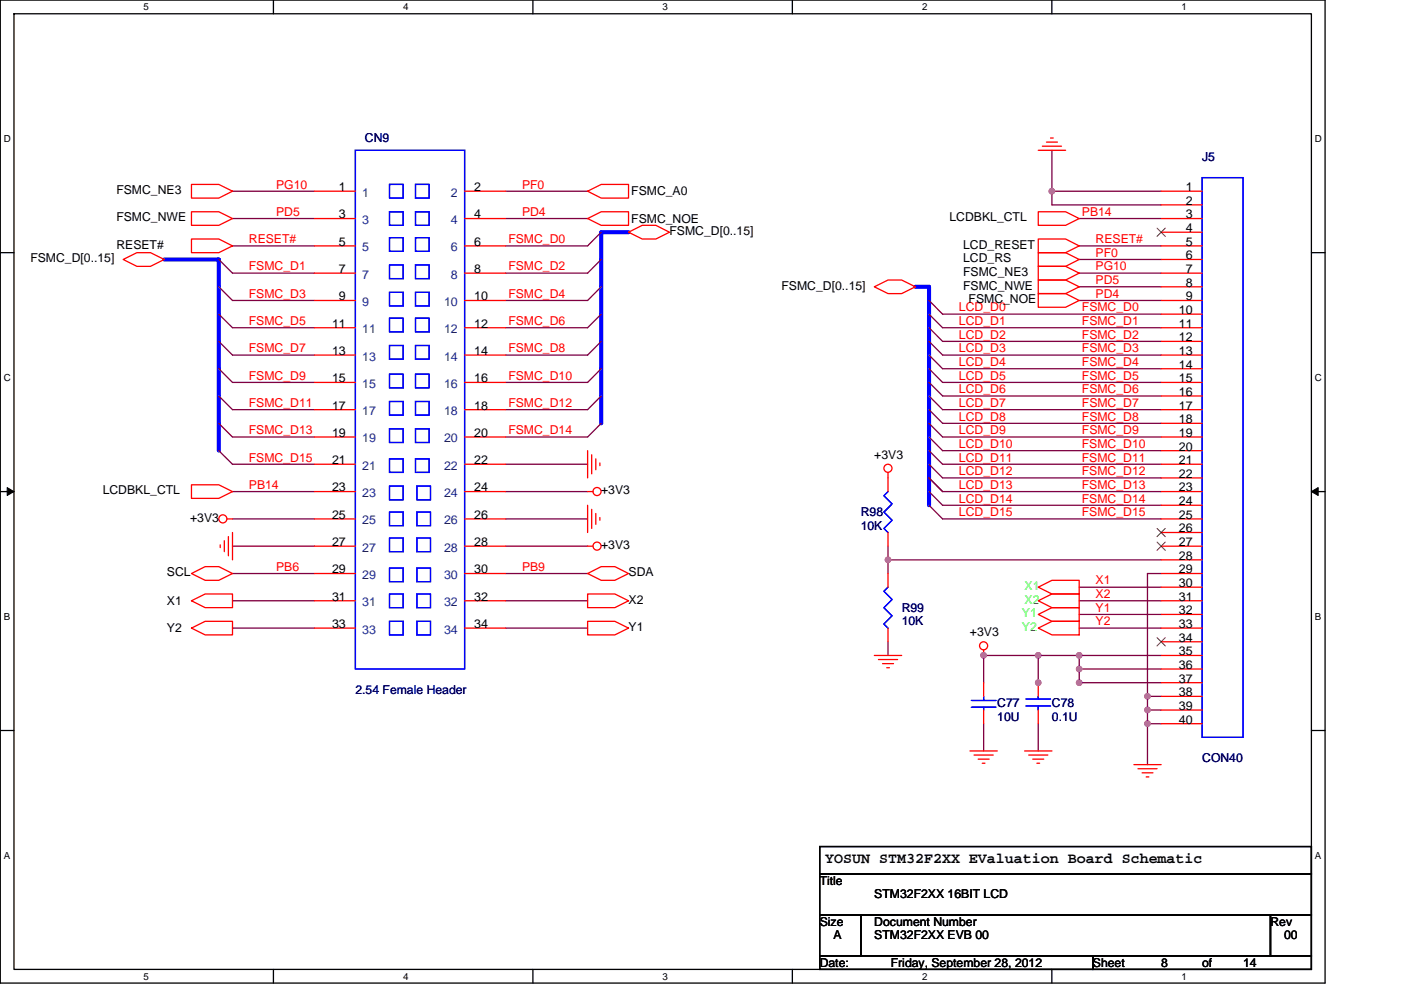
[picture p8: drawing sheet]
<svg xmlns="http://www.w3.org/2000/svg" width="297mm" height="210mm" viewBox="0 0 297 210" stroke-linecap="round" stroke-linejoin="round" font-family="sans-serif">
<path d="M.1 0h280.8v208.5h-280.8zM3 2.9h275v202.7h-275z" fill="none" stroke="#000" stroke-width=".28"/>
<g fill="#fff">
<path d="M30.5 .3h1.1v2.3h-1.1z"/>
<path d="M30.5 205.9h1.1v2.3h-1.1z"/>
</g>
<path d="M58 0v2.9M58 205.6v2.9" fill="none" stroke="#000" stroke-width=".28"/>
<g fill="#fff">
<path d="M85.5 .3h1.1v2.3h-1.1z"/>
<path d="M85.5 205.9h1.1v2.3h-1.1z"/>
</g>
<path d="M113 0v2.9M113 205.6v2.9" fill="none" stroke="#000" stroke-width=".28"/>
<g fill="#fff">
<path d="M140.5 .3h1.1v2.3h-1.1z"/>
<path d="M140.5 205.9h1.1v2.3h-1.1z"/>
</g>
<path d="M168 0v2.9M168 205.6v2.9" fill="none" stroke="#000" stroke-width=".28"/>
<g fill="#fff">
<path d="M195.5 .3h1.2v2.3h-1.2z"/>
<path d="M195.5 205.9h1.2v2.3h-1.2z"/>
</g>
<path d="M223 0v2.9M223 205.6v2.9" fill="none" stroke="#000" stroke-width=".28"/>
<g fill="#fff">
<path d="M250.5 .3h1.2v2.3h-1.2z"/>
<path d="M250.5 205.9h1.2v2.3h-1.2z"/>
<path d="M.8 28.3h1.5v2.3h-1.5z"/>
<path d="M278.8 28.3h1.5v2.3h-1.5z"/>
<path d="M.8 78.9h1.5v2.3h-1.5z"/>
<path d="M278.8 78.9h1.5v2.3h-1.5z"/>
</g>
<path d="M.1 53.6h2.9M278 53.6h2.9" fill="none" stroke="#000" stroke-width=".28"/>
<g fill="#fff">
<path d="M.8 129.6h1.4v2.3h-1.4z"/>
<path d="M278.8 129.6h1.4v2.3h-1.4z"/>
</g>
<path d="M.1 104.3h2.9M278 104.3h2.9" fill="none" stroke="#000" stroke-width=".28"/>
<path d="M1.5 103.4l1.5 .9-1.5 .8zM278 104.3l1.5-.9v1.7z" fill="#000" stroke="#000" stroke-width=".21"/>
<g fill="#fff">
<path d="M.8 180.3h1.4v2.3h-1.4z"/>
<path d="M278.8 180.3h1.4v2.3h-1.4z"/>
</g>
<path d="M.1 154.9h2.9M278 154.9h2.9M173.8 179.6h104.2v5.7h-104.2zM173.8 194h8.7v8.7h-8.7zM173.8 185.3h104.2v8.7h-104.2zM182.5 194h86.9v8.7h-86.9zM269.4 194h8.6v8.7h-8.6zM173.8 202.7h57.9v2.9h-57.9zM231.7 202.7h46.3v2.9h-46.3z" fill="none" stroke="#000" stroke-width=".28"/>
<g fill="none" stroke="#800040" stroke-width=".28">
<path d="M223 31.9v11.6h23.2M46.4 55l2.9 2.9h17.4M49.3 40.6h17.4M49.3 46.4h17.4M49.3 52.2h17.4M107.2 40.6h17.4M107.2 46.4h17.4M127.5 49.3l-2.9 2.9h-17.4M127.5 55l-2.9 2.9h-17.4M223 40.6h23.2M228.8 46.4h17.4M228.8 52.2h17.4"/>
<path d="M228.8 55h17.4M228.8 57.9h17.4M46.4 60.8l2.9 2.9h17.4M46.4 66.6l2.9 2.9h17.4M46.4 72.4l2.9 2.9h17.4M46.4 78.2l2.9 2.9h17.4M127.5 60.8l-2.9 2.9h-17.4M127.5 66.6l-2.9 2.9h-17.4M127.5 72.4l-2.9 2.9h-17.4M127.5 78.2l-2.9 2.9h-17.4M197 63.7l2.9 2.9h46.3M197 69.5l2.9 2.9h46.3"/>
<path d="M197 66.6l2.9 2.9h46.3M197 72.4l2.9 2.9h46.3M197 75.3l2.9 2.9h46.3M197 78.2l2.9 2.9h46.3M228.8 60.8h17.4M228.8 63.7h17.4M46.4 84l2.9 2.9h17.4M46.4 89.8l2.9 2.9h17.4M46.4 95.6l2.9 2.9h17.4M107.2 98.5h17.4M127.5 89.8l-2.9 2.9h-17.4M127.5 84l-2.9 2.9h-17.4"/>
<path d="M197 81.1l2.9 2.9h46.3M197 84l2.9 2.9h46.3M197 86.9l2.9 2.9h46.3M197 89.8l2.9 2.9h46.3M197 92.7l2.9 2.9h46.3M197 95.6l2.9 2.9h46.3M197 98.5l2.9 2.9h46.3M49.3 104.3h17.4M49.3 115.8h17.4M49.3 110.1h17.4M107.2 104.3h17.4M107.2 110.1h17.4"/>
<path d="M107.2 115.8h17.4M188.3 115.8v2.9M188.3 118.7v2.9M188.3 118.7h57.9M197 101.4l2.9 2.9h46.3M197 104.3l2.9 2.9h46.3M197 107.2l2.9 2.9h46.3M49.3 121.6h17.4M49.3 127.4h17.4M49.3 133.2h17.4M107.2 121.6h17.4M107.2 127.4h17.4"/>
<path d="M107.2 133.2h17.4M188.3 136.1v2.9M220.1 139v5.8M220.1 139h8.7M220.1 139h-11.5v5.8M228.8 124.5h17.4M228.8 127.4h17.4M228.8 130.3h17.4M228.8 133.2h17.4M228.8 139h17.4M228.8 139v2.9M246.2 121.6h-2.9v26.1"/>
<path d="M208.6 153.5v5.8M220.1 153.5v5.8M228.8 141.9h17.4M228.8 141.9v2.9h17.4M243.3 153.5v8.7M243.3 147.7h2.9M243.3 150.6h2.9M243.3 153.5h2.9M243.3 150.6v2.9M243.3 147.7v2.9"/>
</g>
<path d="M34.8 55h11.6v40.6M133.3 49.3h-5.8v40.5M194.1 60.8h2.9v46.4" fill="none" stroke="#00f" stroke-width=".87"/>
<g fill="#f0f" stroke="#f0f" stroke-width=".28">
<circle cx="223" cy="40.6" r=".57"/>
<circle cx="188.3" cy="118.7" r=".57"/>
<circle cx="228.8" cy="141.9" r=".57"/>
<circle cx="228.8" cy="144.8" r=".57"/>
<circle cx="243.3" cy="153.5" r=".57"/>
<circle cx="243.3" cy="150.6" r=".57"/>
<circle cx="243.3" cy="147.7" r=".57"/>
<circle cx="220.1" cy="139" r=".57"/>
<circle cx="208.5" cy="139" r=".57"/>
<circle cx="228.8" cy="139" r=".57"/>
<circle cx="220.1" cy="144.8" r=".57"/>
</g>
<g fill="none" stroke="#f00" stroke-width=".28">
<path d="M40.6 39.1h5.8l2.9 1.5-2.9 1.4h-5.8zM220.1 31.9h5.8M221 31h4.1M221.9 30.1h2.3M222.7 29.3h.6M26.1 55l2.9-1.4h2.9l2.9 1.4-2.9 1.5h-2.9zM40.6 44.9h5.8l2.9 1.5-2.9 1.4h-5.8zM40.6 50.7h5.8l2.9 1.5-2.9 1.4h-5.8zM66.7 40.6h8.7M66.7 46.4h8.7M66.7 52.2h8.7M66.7 57.9h8.7"/>
<path d="M98.5 40.6h8.7M98.5 46.4h8.7M98.5 52.2h8.7M98.5 57.9h8.7M124.6 40.6l2.9-1.5h5.8v2.9h-5.8zM124.6 46.4l2.9-1.5h5.8v2.9h-5.8zM133.3 49.3l2.9-1.5h2.9l2.8 1.5-2.8 1.4h-2.9zM220.1 44.9h5.8l2.9 1.5-2.9 1.4h-5.8zM220.1 50.7h5.8l2.9 1.5-2.9 1.4h-5.8zM220.1 53.6h5.8l2.9 1.4-2.9 1.5h-5.8zM220.1 59.4h5.8l2.9 1.4-2.9 1.5h-5.8zM220.1 56.5h5.8l2.9 1.4-2.9 1.5h-5.8z"/>
<path d="M246.2 40.6h8.7M246.2 43.5h8.7M246.2 46.4h8.7M246.2 49.3h8.7M246.2 52.2h8.7M246.2 55h8.7M246.2 57.9h8.7M66.7 63.7h8.7M66.7 69.5h8.7M66.7 75.3h8.7M98.5 63.7h8.7M98.5 69.5h8.7"/>
<path d="M98.5 75.3h8.7M185.4 60.8l2.9-1.4h2.9l2.9 1.4-2.9 1.5h-2.9zM220.1 62.3h5.8l2.9 1.4-2.9 1.5h-5.8zM246.2 60.8h8.7M246.2 63.7h8.7M246.2 66.6h8.7M246.2 69.5h8.7M246.2 72.4h8.7M246.2 75.3h8.7M246.2 78.2h8.7M66.7 81.1h8.7M66.7 86.9h8.7"/>
<path d="M66.7 92.7h8.7M66.7 98.5h8.7M98.5 81.1h8.7M98.5 86.9h8.7M98.5 92.7h8.7M98.5 98.5h8.7M124.6 95.6v5.8M125.5 96.5v4M126.3 97.3v2.3M127.2 98.2v.6M246.2 81.1h8.7M246.2 84h8.7"/>
<path d="M246.2 86.9h8.7M246.2 89.8h8.7M246.2 92.7h8.7M246.2 95.6h8.7M246.2 98.5h8.7M40.6 102.8h5.8l2.9 1.5-2.9 1.4h-5.8zM46.7 115.6v.5M47.6 114.7v2.3M48.1 110.1h1.2M48.4 113.8v4.1M49.3 112.9v5.8M66.7 104.3h8.7"/>
<path d="M66.7 110.1h8.7M66.7 115.8h8.7M98.5 104.3h8.7M98.5 110.1h8.7M98.5 115.8h8.7M124.6 115.8h1.1M124.6 104.3h1.1M124.6 107.2v5.7M125.5 108v4.1M126.3 108.9v2.3M127.2 109.8v.5M188.3 112.9v2.9"/>
<path d="M188.3 100.2v4.1M246.2 101.4h8.7M246.2 104.3h8.7M246.2 107.2h8.7M246.2 110.1h8.7M246.2 112.9h8.7M246.2 115.8h8.7M246.2 118.7h8.7M40.6 127.4l2.9-1.4h5.8v2.9h-5.8zM40.6 133.2l2.9-1.4h5.8v2.9h-5.8zM40.6 121.6l2.9-1.4h2.9l2.9 1.4-2.9 1.5h-2.9zM66.7 121.6h8.7"/>
<path d="M66.7 127.4h8.7M66.7 133.2h8.7M98.5 121.6h8.7M98.5 127.4h8.7M98.5 133.2h8.7M124.6 121.6l2.9-1.4h2.9l2.9 1.4-2.9 1.5h-2.9zM124.6 126h5.8l2.9 1.4-2.9 1.5h-5.8zM124.6 131.8h5.8l2.9 1.4-2.9 1.5h-5.8zM185.4 139h5.8M186.2 139.9h4.1M188.3 121.6v2.9M188.3 133.2v2.9"/>
<path d="M208.6 137.9v1.1M220.1 124.5l2.9-1.4h5.8v2.9h-5.8zM220.1 127.4l2.9-1.4h5.8v2.9h-5.8zM220.1 130.3l2.9-1.4h5.8v2.9h-5.8zM220.1 133.2l2.9-1.4h5.8v2.9h-5.8zM246.2 121.6h8.7M246.2 124.5h8.7M246.2 127.4h8.7M246.2 130.3h8.7M246.2 133.2h8.7M246.2 136.1h8.7M246.2 139h8.7"/>
<path d="M187.1 140.8h2.3M188 141.6h.6M205.7 159.3h5.8M208.6 144.8v2.9M208.6 150.6v2.9M217.2 159.3h5.8M220.1 144.8v2.9M220.1 150.6v2.9M246.2 141.9h8.7M246.2 144.8h8.7M246.2 147.7h8.7M246.2 150.6h8.7"/>
<path d="M246.2 153.5h8.7M206.5 160.1h4.1M207.4 161h2.3M208.3 161.9h.5M218.1 160.1h4.1M219 161h2.3M219.8 161.9h.6M240.4 162.2h5.8M241.3 163h4M242.1 163.9h2.4M243 164.8h.6"/>
<circle cx="188.3" cy="99.3" r=".86"/>
<circle cx="47.3" cy="110.1" r=".86"/>
<circle cx="126.6" cy="115.8" r=".86"/>
<circle cx="126.6" cy="104.3" r=".86"/>
<circle cx="208.5" cy="137" r=".86"/>
</g>
<g fill="none" stroke="#00f" stroke-width=".28">
<path d="M75.4 31.9h23.1v110h-23.1zM82.6 39.1h2.9v2.9h-2.9zM88.1 39.1h2.9v2.9h-2.9zM254.9 37.7h8.7v118.7h-8.7zM82.6 44.9h2.9v2.9h-2.9zM82.6 50.4h2.9v2.9h-2.9zM82.6 56.2h2.9v2.9h-2.9zM88.1 44.9h2.9v2.9h-2.9zM88.1 50.4h2.9v2.9h-2.9zM88.1 56.2h2.9v2.9h-2.9zM82.6 62h2.9v2.9h-2.9zM82.6 67.5h2.9v2.9h-2.9z"/>
<path d="M82.6 73.3h2.9v2.9h-2.9zM82.6 79.4h2.9v2.9h-2.9zM88.1 62h2.9v2.9h-2.9zM88.1 67.5h2.9v2.9h-2.9zM88.1 73.3h2.9v2.9h-2.9zM88.1 79.4h2.9v2.9h-2.9zM82.6 85.2h2.9v2.9h-2.9zM82.6 91h2.9v2.9h-2.9zM82.6 97.3h2.9v2.9h-2.9zM88.1 85.2h2.9v2.9h-2.9zM88.1 91h2.9v2.9h-2.9zM88.1 97.3h2.9v2.9h-2.9z"/>
<path d="M82.6 103.1h2.9v2.9h-2.9zM82.6 108.6h2.9v2.9h-2.9zM82.6 114.1h2.9v2.9h-2.9zM88.4 103.1h2.9v2.9h-2.9zM88.4 108.6h2.9v2.9h-2.9zM88.4 114.1h2.9v2.9h-2.9zM188.3 104.3l-.9 .8 1.7 1.8-1.7 1.7 1.7 1.7-1.7 1.8 .9 .8M82.6 120.5h2.9v2.9h-2.9zM82.6 126h2.9v2.9h-2.9zM82.6 131.8h2.9v2.9h-2.9zM88.4 120.5h2.9v2.9h-2.9zM88.4 126h2.9v2.9h-2.9z"/>
<path d="M88.4 131.8h2.9v2.9h-2.9zM188.3 124.5l-.9 .9 1.7 1.7-1.7 1.8 1.7 1.7-1.7 1.8 .9 .8M205.9 148.6h5.3M205.9 150h5.3M208.6 150v.6M208.6 147.7v.9M217.5 149.7h5.2M217.5 148.3h5.2M220.1 147.7v.6M220.1 149.7v.9"/>
</g>
<path d="M245.3 48.4l1.8 1.7M247.1 48.4l-1.8 1.7M245.3 112.1l1.8 1.7M245.3 115l1.8 1.7M247.1 112.1l-1.8 1.7M247.1 115l-1.8 1.7M245.3 135.3l1.8 1.7M247.1 135.3l-1.8 1.7" fill="none" stroke="#804000" stroke-width=".21"/>
<text font-size="3.2" x="175" y="183.1">YOSUN STM32F2XX EValuation Board Schematic</text>
<g font-size="2.6" fill="#000080">
<text x="77.4" y="30.1">CN9</text>
<text x="254.9" y="34.2">J5</text>
<text x="182.5" y="109.5">R98</text>
<text x="182.5" y="112.4">10K</text>
<text x="191.2" y="129.8">R99</text>
<text x="191.2" y="132.7">10K</text>
<text x="75.4" y="147.1">2.54 Female Header</text>
<text x="211.5" y="150">C77</text>
<text x="211.5" y="152.9">10U</text>
<text x="223" y="150">C78</text>
<text x="223" y="152.9">0.1U</text>
<text x="254.9" y="161.6">CON40</text>
</g>
<g font-size="2.6">
<text x="24.7" y="41.1">FSMC_NE3</text>
<text x="71.9" y="40.5">1</text>
<text x="100.5" y="40.5">2</text>
<text x="133.8" y="41.4">FSMC_A0</text>
<text x="251.4" y="40.5">1</text>
<text x="24.7" y="46.9">FSMC_NWE</text>
<text x="71.9" y="46.3">3</text>
<text x="100.5" y="46.3">4</text>
<text x="133.8" y="47.2">FSMC_NOE</text>
<text x="201.3" y="46.9">LCDBKL_CTL</text>
<text x="251.4" y="43.4">2</text>
<text x="251.4" y="46.3">3</text>
<text x="24.7" y="52.7">RESET#</text>
<text x="71.9" y="52.1">5</text>
<text x="100.5" y="52.1">6</text>
<text x="141.9" y="49.8">FSMC_D[0..15]</text>
<text x="204.2" y="52.7">LCD_RESET</text>
<text x="251.4" y="49.2">4</text>
<text x="251.4" y="52.1">5</text>
<text x="6.4" y="55.6">FSMC_D[0..15]</text>
<text x="71.9" y="57.9">7</text>
<text x="100.5" y="57.9">8</text>
<text x="204.2" y="55.6">LCD_RS</text>
<text x="204.2" y="58.5">FSMC_NE3</text>
<text x="251.4" y="55">6</text>
<text x="251.4" y="57.9">7</text>
<text x="71.9" y="63.7">9</text>
<text x="100.5" y="63.7">10</text>
<text x="165.7" y="61.4">FSMC_D[0..15]</text>
<text x="204.2" y="61.4">FSMC_NWE</text>
<text x="205.4" y="64.3">FSMC_NOE</text>
<text x="251.4" y="60.8">8</text>
<text x="251.4" y="63.7">9</text>
<text x="70.4" y="69.5">11</text>
<text x="100.5" y="69.5">12</text>
<text x="249.9" y="66.6">10</text>
<text x="249.9" y="69.5">11</text>
<text x="70.4" y="75.3">13</text>
<text x="100.5" y="75.3">14</text>
<text x="249.9" y="72.4">12</text>
<text x="249.9" y="75.3">13</text>
<text x="70.4" y="81.1">15</text>
<text x="100.5" y="81.1">16</text>
<text x="249.9" y="78.2">14</text>
<text x="249.9" y="81.1">15</text>
<text x="249.9" y="84">16</text>
<text x="70.4" y="86.9">17</text>
<text x="100.5" y="86.9">18</text>
<text x="249.9" y="86.9">17</text>
<text x="249.9" y="89.8">18</text>
<text x="70.4" y="92.7">19</text>
<text x="100.5" y="92.7">20</text>
<text x="249.9" y="92.7">19</text>
<text x="249.9" y="95.6">20</text>
<text x="70.4" y="98.4">21</text>
<text x="100.5" y="98.4">22</text>
<text x="185.4" y="97.3">+3V3</text>
<text x="249.9" y="98.4">21</text>
<text x="249.9" y="101.3">22</text>
<text x="21.8" y="104.9">LCDBKL_CTL</text>
<text x="70.4" y="104.2">23</text>
<text x="100.5" y="104.2">24</text>
<text x="127.5" y="104.9">+3V3</text>
<text x="249.9" y="104.2">23</text>
<text x="249.9" y="107.1">24</text>
<text x="40.3" y="110.7">+3V3</text>
<text x="70.4" y="110">25</text>
<text x="100.5" y="110">26</text>
<text x="249.9" y="110">25</text>
<text x="249.9" y="112.9">26</text>
<text x="70.4" y="115.8">27</text>
<text x="100.5" y="115.8">28</text>
<text x="127.5" y="116.4">+3V3</text>
<text x="249.9" y="115.8">27</text>
<text x="249.9" y="118.7">28</text>
<text x="35.4" y="122.2">SCL</text>
<text x="70.4" y="121.6">29</text>
<text x="100.5" y="121.6">30</text>
<text x="133.3" y="122.2">SDA</text>
<text x="249.9" y="121.6">29</text>
<text x="249.9" y="124.5">30</text>
<text x="35.4" y="128.3">X1</text>
<text x="70.4" y="127.4">31</text>
<text x="100.5" y="127.4">32</text>
<text x="133.3" y="128">X2</text>
<text x="249.9" y="127.4">31</text>
<text x="249.9" y="130.3">32</text>
<text x="35.4" y="134.1">Y2</text>
<text x="70.4" y="133.2">33</text>
<text x="100.5" y="133.2">34</text>
<text x="133.3" y="133.8">Y1</text>
<text x="205.7" y="135">+3V3</text>
<text x="249.9" y="133.2">33</text>
<text x="249.9" y="136.1">34</text>
<text x="249.9" y="139">35</text>
<text x="249.9" y="141.9">36</text>
<text x="249.9" y="144.8">37</text>
<text x="249.9" y="147.7">38</text>
<text x="249.9" y="150.6">39</text>
<text x="249.9" y="153.5">40</text>
<text x="173.8" y="187.7">Title</text>
<text x="185.4" y="190.6">STM32F2XX 16BIT LCD</text>
<text x="173.8" y="196.4">Size</text>
<text x="185.4" y="196.4">Document Number</text>
<text x="269.4" y="196.4">Rev</text>
<text x="176.7" y="199.3">A</text>
<text x="185.4" y="199.3">STM32F2XX EVB 00</text>
<text x="272.2" y="199.3">00</text>
<text x="173.8" y="205">Date:</text>
<text x="188.9" y="205">Friday, September 28, 2012</text>
<text x="231.7" y="205">Sheet</text>
<text x="246.2" y="205">8</text>
<text x="254.9" y="205">of</text>
<text x="263.6" y="205">14</text>
</g>
<g font-size="2.6" fill="#f00">
<text x="58.5" y="40">PG10</text>
<text x="110.7" y="40">PF0</text>
<text x="58.5" y="45.8">PD5</text>
<text x="110.7" y="45.8">PD4</text>
<text x="229.4" y="45.8">PB14</text>
<text x="52.8" y="51.6">RESET#</text>
<text x="107.8" y="51.6">FSMC_D0</text>
<text x="232.3" y="51.6">RESET#</text>
<text x="52.8" y="57.4">FSMC_D1</text>
<text x="107.8" y="57.4">FSMC_D2</text>
<text x="232.3" y="54.5">PF0</text>
<text x="232.3" y="57.4">PG10</text>
<text x="52.8" y="63.2">FSMC_D3</text>
<text x="107.8" y="63.2">FSMC_D4</text>
<text x="232.3" y="60.3">PD5</text>
<text x="232.3" y="63.2">PD4</text>
<text x="52.8" y="68.9">FSMC_D5</text>
<text x="107.8" y="68.9">FSMC_D6</text>
<text x="203.3" y="66.1">LCD_D0</text>
<text x="203.3" y="71.8">LCD_D2</text>
<text x="203.3" y="68.9">LCD_D1</text>
<text x="229.4" y="66.1">FSMC_D0</text>
<text x="229.4" y="71.8">FSMC_D2</text>
<text x="229.4" y="68.9">FSMC_D1</text>
<text x="52.8" y="74.7">FSMC_D7</text>
<text x="107.8" y="74.7">FSMC_D8</text>
<text x="203.3" y="74.7">LCD_D3</text>
<text x="203.3" y="77.6">LCD_D4</text>
<text x="229.4" y="74.7">FSMC_D3</text>
<text x="229.4" y="77.6">FSMC_D4</text>
<text x="52.8" y="80.5">FSMC_D9</text>
<text x="107.8" y="80.5">FSMC_D10</text>
<text x="203.3" y="80.5">LCD_D5</text>
<text x="203.3" y="83.4">LCD_D6</text>
<text x="229.4" y="80.5">FSMC_D5</text>
<text x="229.4" y="83.4">FSMC_D6</text>
<text x="52.8" y="86.3">FSMC_D11</text>
<text x="107.8" y="86.3">FSMC_D12</text>
<text x="203.3" y="86.3">LCD_D7</text>
<text x="203.3" y="89.2">LCD_D8</text>
<text x="229.4" y="86.3">FSMC_D7</text>
<text x="229.4" y="89.2">FSMC_D8</text>
<text x="52.8" y="92.1">FSMC_D13</text>
<text x="107.8" y="92.1">FSMC_D14</text>
<text x="203.3" y="92.1">LCD_D9</text>
<text x="203.3" y="95">LCD_D10</text>
<text x="229.4" y="95">FSMC_D10</text>
<text x="229.4" y="92.1">FSMC_D9</text>
<text x="52.8" y="97.9">FSMC_D15</text>
<text x="203.3" y="97.9">LCD_D11</text>
<text x="203.3" y="100.8">LCD_D12</text>
<text x="229.4" y="97.9">FSMC_D11</text>
<text x="229.4" y="100.8">FSMC_D12</text>
<text x="52.8" y="103.7">PB14</text>
<text x="203.3" y="103.7">LCD_D13</text>
<text x="203.3" y="106.6">LCD_D14</text>
<text x="229.4" y="103.7">FSMC_D13</text>
<text x="229.4" y="106.6">FSMC_D14</text>
<text x="203.3" y="109.5">LCD_D15</text>
<text x="229.4" y="109.5">FSMC_D15</text>
<text x="58.5" y="121.1">PB6</text>
<text x="110.7" y="121.1">PB9</text>
<text x="232.3" y="124">X1</text>
<text x="232.3" y="126.9">X2</text>
<text x="232.3" y="129.8">Y1</text>
<text x="232.3" y="132.7">Y2</text>
</g>
<g font-size="2.6" fill="#004080">
<text x="76.8" y="41.7">1</text>
<text x="95.6" y="41.7">2</text>
<text x="76.8" y="47.5">3</text>
<text x="95.6" y="47.5">4</text>
<text x="76.8" y="53.3">5</text>
<text x="95.6" y="53.3">6</text>
<text x="76.8" y="59.1">7</text>
<text x="95.6" y="59.1">8</text>
<text x="76.8" y="64.9">9</text>
<text x="94.1" y="64.9">10</text>
<text x="76.8" y="70.7">11</text>
<text x="94.1" y="70.7">12</text>
<text x="76.8" y="76.5">13</text>
<text x="94.1" y="76.5">14</text>
<text x="76.8" y="82.3">15</text>
<text x="94.1" y="82.3">16</text>
<text x="76.8" y="88.1">17</text>
<text x="94.1" y="88.1">18</text>
<text x="76.8" y="93.9">19</text>
<text x="94.1" y="93.9">20</text>
<text x="76.8" y="99.6">21</text>
<text x="94.1" y="99.6">22</text>
<text x="76.8" y="105.4">23</text>
<text x="94.1" y="105.4">24</text>
<text x="76.8" y="111.2">25</text>
<text x="94.1" y="111.2">26</text>
<text x="76.8" y="117">27</text>
<text x="94.1" y="117">28</text>
<text x="76.8" y="122.8">29</text>
<text x="94.1" y="122.8">30</text>
<text x="76.8" y="128.6">31</text>
<text x="94.1" y="128.6">32</text>
<text x="76.8" y="134.4">33</text>
<text x="94.1" y="134.4">34</text>
</g>
<g font-size="2.6" fill="#0f0">
<text x="217.2" y="125.1">X1</text>
<text x="216.7" y="130.9">Y1</text>
<text x="217.2" y="128">X2</text>
<text x="216.7" y="133.8">Y2</text>
</g>
<g font-size="2.1">
<text x="30.5" y="2.2">5</text>
<text x="85.5" y="2.2">4</text>
<text x="140.5" y="2.2">3</text>
<text x="195.5" y="2.2">2</text>
<text x="250.5" y="2.2">1</text>
<text x=".8" y="30.1">D</text>
<text x="278.8" y="30.1">D</text>
<text x=".8" y="80.8">C</text>
<text x="278.8" y="80.8">C</text>
<text x=".8" y="131.4">B</text>
<text x="278.8" y="131.4">B</text>
<text x=".8" y="182.1">A</text>
<text x="278.8" y="182.1">A</text>
<text x="30.5" y="207.8">5</text>
<text x="85.5" y="207.8">4</text>
<text x="140.5" y="207.8">3</text>
<text x="195.5" y="207.8">2</text>
<text x="250.5" y="207.8">1</text>
</g>
</svg>
